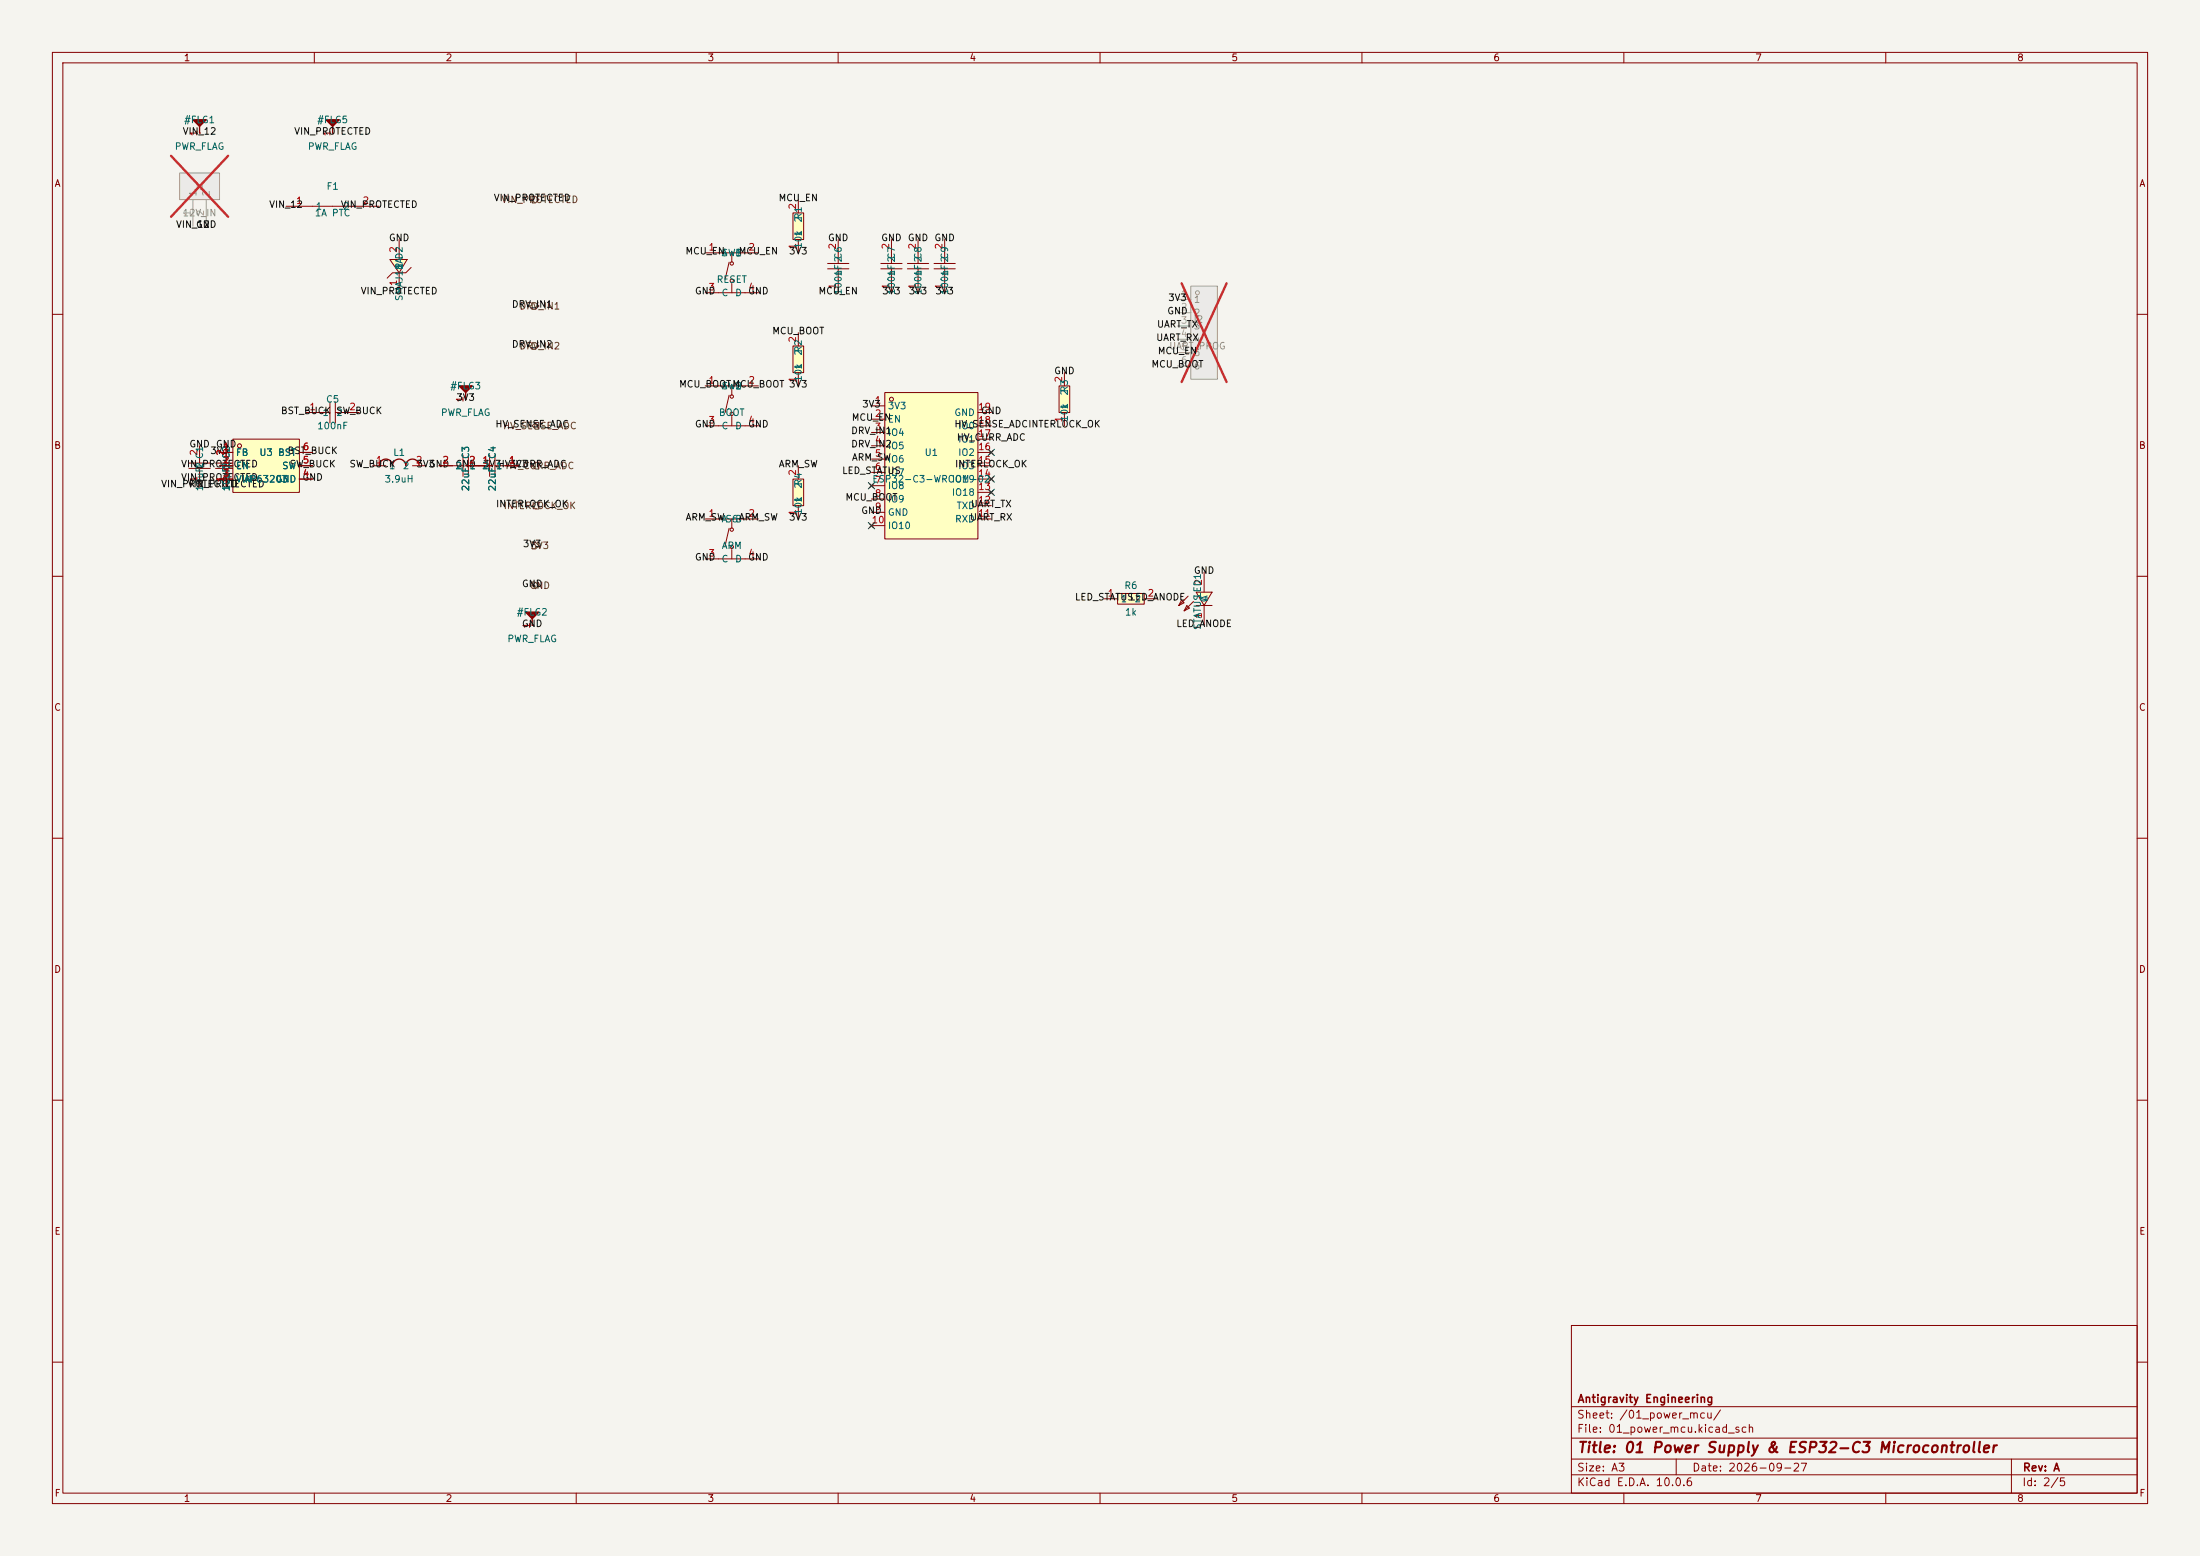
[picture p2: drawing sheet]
<svg xmlns="http://www.w3.org/2000/svg" width="420mm" height="297mm" viewBox="0 0 420 297" stroke-linecap="round" stroke-linejoin="round" font-family="sans-serif">
<path d="M0 0h420v297h-420z" fill="#f5f4ef" stroke="#f5f4ef" stroke-width=".19"/>
<g fill="none" stroke="#840000" stroke-width=".19">
<path d="M10 10h400v277h-400zM12 12h396v273h-396zM60 10v2M110 10v2M160 10v2M210 10v2M260 10v2M310 10v2M360 10v2M38.1 25.4h.1M10 60h2M408 60h2"/>
<path d="M83.8 88.9h4.6M88.4 86.9v4M89.4 88.9h4.6M89.4 86.9v4M10 110h2M408 110h2M10 160h2M408 160h2M10 210h2M408 210h2M300 253h108v32h-108zM10 260h2"/>
<path d="M300 278.5h108M300 274.5h108M300 268.5h108M320 278.5v3M384 278.5v6.5M408 260h2M60 285v2M110 285v2M160 285v2M210 285v2M260 285v2M300 281.5h108"/>
<path d="M310 285v2M360 285v2"/>
</g>
<path d="M36.8 22.9h2.6l-1.3 1.2z" fill="#840000" stroke="#840000" stroke-width=".25"/>
<path d="M38.1 24.1v1.3" fill="none" stroke="#840000" stroke-width=".25"/>
<path d="M34.3 33h7.6v5.1h-7.6z" fill="#ebeae8"/>
<path d="M34.3 33h7.6v5.1h-7.6zM36.8 38.1v5.1M39.4 38.1v5.1" fill="none" stroke="#9c9b98" stroke-width=".19"/>
<path d="M32.7 29.7l10.8 11.7M43.5 29.7l-10.8 11.7" fill="none" stroke="#e12e31" stroke-width=".46"/>
<path d="M58.4 78.7h4.6M63 76.7v4.1M64 78.7h4.6M64 76.7v4.1" fill="none" stroke="#840000" stroke-width=".19"/>
<path d="M74.4 49.5h3.3l-1.5 2.6z" fill="#ffffc2"/>
<g fill="none" stroke="#840000" stroke-width=".19">
<path d="M63.5 25.4h.1M74.4 49.5h3.3l-1.5 2.6zM76.2 45.7v3.8M76.2 52.1v3.8M78.5 51l-1 1.1h-2.6l-1 1M36.1 89.4h4M36.1 88.4h4M38.1 85.1v3.3M38.1 89.4v3.3M41.1 89.4h4.1M41.1 88.4h4.1M43.2 85.1v3.3"/>
<path d="M43.2 89.4v3.3"/>
</g>
<path d="M62.2 22.9h2.6l-1.3 1.2z" fill="#840000" stroke="#840000" stroke-width=".25"/>
<path d="M63.5 24.1v1.3" fill="none" stroke="#840000" stroke-width=".25"/>
<path d="M44.4 83.8h12.7v10.2h-12.7z" fill="#ffffc2"/>
<g fill="none" stroke="#840000" stroke-width=".19">
<path d="M54.6 39.4h17.8M41.9 86.4h2.5M41.9 88.9h2.5M41.9 91.4h2.5M44.4 83.8h12.7v10.2h-12.7zM57.1 86.4h2.6M57.1 88.9h2.6M57.1 91.4h2.6M71.1 88.9h2.6M78.7 88.9h2.6"/>
<circle cx="45.7" cy="85.1" r=".38"/>
</g>
<path d="M72.4 88.9a1.27 1.27 0 0 1 1.3-1.3 1.27 1.27 0 0 1 1.2 1.3 1.27 1.27 0 0 1 1.3-1.3 1.27 1.27 0 0 1 1.3 1.3 1.27 1.27 0 0 1 1.2-1.3 1.27 1.27 0 0 1 1.3 1.3" fill="none" stroke="#840000" stroke-width=".25"/>
<path d="M202.2 73.7h2v5h-2z" fill="#ffffc2"/>
<path d="M88.9 76.2h.1M202.2 73.7h2v5h-2zM203.2 71.1v2.6M203.2 78.7v2.6M88.9 88.9h4.6M93.5 86.9v4M94.5 88.9h4.6M94.5 86.9v4" fill="none" stroke="#840000" stroke-width=".19"/>
<path d="M87.6 73.7h2.6l-1.3 1.2z" fill="#840000" stroke="#840000" stroke-width=".25"/>
<path d="M88.9 74.9v1.3" fill="none" stroke="#840000" stroke-width=".25"/>
<path d="M227.3 54.6h5.1v17.8h-5.1z" fill="#ebeae8"/>
<g fill="none" stroke="#9c9b98" stroke-width=".19">
<path d="M224.8 57.2h2.5M224.8 59.7h2.5M227.3 54.6h5.1v17.8h-5.1zM224.8 62.2h2.5M224.8 64.8h2.5M224.8 67.3h2.5M224.8 69.9h2.5"/>
<circle cx="228.6" cy="55.9" r=".38"/>
</g>
<path d="M225.6 54.1l8.6 18.8M234.2 54.1l-8.6 18.8" fill="none" stroke="#e12e31" stroke-width=".46"/>
<path d="M213.4 113.3h5v2h-5z" fill="#ffffc2"/>
<path d="M210.8 114.3h2.6M213.4 113.3h5v2h-5zM218.4 114.3h2.6" fill="none" stroke="#840000" stroke-width=".19"/>
<g fill="#ffffc2">
<path d="M226.6 115.6l.5 .5-1 .5z"/>
<path d="M225.5 114.5l.6 .6-1.1 .5z"/>
<path d="M228.4 113h3l-1.5 2.6z"/>
</g>
<g fill="none" stroke="#840000" stroke-width=".19">
<path d="M134.6 48.3h10.2M134.6 55.9h10.2M139.2 50l-.8 3.3M139.7 48.3v1.7M139.7 54.1v1.8M134.6 73.7h10.2M139.2 75.4l-.8 3.3M139.7 73.7v1.7M139.7 79.5v1.8M134.6 81.3h10.2M101.6 119.4h.1M225.5 114.5l.6 .6-1.1 .5z"/>
<path d="M226.6 115.6l.5 .5-1 .5zM226.8 113.8l-1.8 1.8M227.8 114.8l-1.7 1.8M228.4 113h3l-1.5 2.6zM228.4 115.6h3M229.9 109.2v3.8M229.9 115.6v3.8"/>
<circle cx="139.7" cy="53.6" r=".32"/>
<circle cx="139.7" cy="50.3" r=".32"/>
<circle cx="139.7" cy="79" r=".32"/>
<circle cx="139.7" cy="75.7" r=".32"/>
</g>
<path d="M100.3 116.8h2.6l-1.3 1.3z" fill="#840000" stroke="#840000" stroke-width=".25"/>
<path d="M101.6 118.1v1.3" fill="none" stroke="#840000" stroke-width=".25"/>
<path d="M151.4 66h2v5.1h-2z" fill="#ffffc2"/>
<g fill="none" stroke="#840000" stroke-width=".19">
<path d="M151.4 66h2v5.1h-2zM152.4 63.5v2.5M152.4 71.1v2.6M134.6 99.1h10.2M139.7 99.1v1.7M134.6 106.7h10.2M139.2 100.8l-.8 3.3M139.7 104.9v1.8"/>
<circle cx="139.7" cy="101.1" r=".32"/>
<circle cx="139.7" cy="104.4" r=".32"/>
</g>
<path d="M151.4 91.4h2v5.1h-2z" fill="#ffffc2"/>
<path d="M151.4 91.4h2v5.1h-2zM152.4 88.9v2.5M152.4 96.5v2.6" fill="none" stroke="#840000" stroke-width=".19"/>
<path d="M151.4 40.6h2v5.1h-2z" fill="#ffffc2"/>
<path d="M152.4 38.1v2.5M151.4 40.6h2v5.1h-2zM152.4 45.7v2.6M158 51.3h4M158 50.3h4M160 45.7v4.6M160 51.3v4.6M168.2 51.3h4M168.2 50.3h4M170.2 45.7v4.6M170.2 51.3v4.6" fill="none" stroke="#840000" stroke-width=".19"/>
<path d="M168.9 74.9h17.8v28h-17.8z" fill="#ffffc2"/>
<g fill="none" stroke="#840000" stroke-width=".19">
<path d="M173.2 51.3h4.1M173.2 50.3h4.1M175.3 45.7v4.6M175.3 51.3v4.6M178.3 51.3h4.1M178.3 50.3h4.1M180.3 45.7v4.6M180.3 51.3v4.6M166.4 77.5h2.5M168.9 74.9h17.8v28h-17.8zM186.7 78.7h2.5M41.9 91.4h2.5"/>
<path d="M41.9 88.9h2.5M41.9 86.4h2.5M43.2 85.1v2.5M43.2 90.2v2.5M57.1 91.4h2.6M57.1 88.9h2.6M57.1 86.4h2.6M83.8 88.9h2.6M88.9 88.9h5.1M96.5 88.9h2.6M166 92.3l.8 .8M166 99.9l.8 .8"/>
<path d="M166.4 80h2.5M166.4 82.6h2.5M166.4 85.1h2.5M166.4 87.6h2.5M166.4 90.2h2.5M166.4 92.7h2.5M166.4 95.3h2.5M166.4 97.8h2.5M166.8 92.3l-.8 .8M166.8 99.9l-.8 .8M186.7 99.1h2.5M186.7 96.5h2.5"/>
<path d="M186.7 94h2.5M186.7 91.4h2.5M186.7 88.9h2.5M186.7 86.4h2.5M186.7 83.8h2.5M186.7 81.3h2.5M188.8 93.6l.8 .8M188.8 91.1l.8 .7M188.8 86l.8 .7M189.6 93.6l-.8 .8M189.6 91.1l-.8 .7M189.6 86l-.8 .7"/>
<path d="M166.4 100.3h2.5"/>
<circle cx="170.2" cy="76.2" r=".38"/>
</g>
<path d="M101.6 37.5h.6l.7 .6-.7 .6h-.6zM101.6 57.8h.6l.7 .6-.7 .7h-.6zM101.6 65.4h.6l.7 .6-.7 .7h-.6zM101.6 81.3l.6-.7h.7v1.3h-.7zM101.6 88.9l.6-.6h.7v1.2h-.7zM102.2 95.9h.7v1.3h-.7l-.6-.7zM101.6 103.5h.6l.7 .6-.7 .7h-.6zM101.6 111.8l.6-.7 .7 .7-.7 .6z" fill="none" stroke="#725600" stroke-width=".19"/>
<path d="M165.8 99.7l1.2 1.2M165.8 92.1l1.2 1.2M167 99.7l-1.2 1.2M167 92.1l-1.2 1.2M188.6 85.8l1.2 1.2M188.6 93.4l1.2 1.2M188.6 90.8l1.2 1.2M189.8 85.8l-1.2 1.2M189.8 93.4l-1.2 1.2M189.8 90.8l-1.2 1.2" fill="none" stroke="#000084" stroke-width=".19"/>
<text font-size="2" fill="#840000" x="301" y="277.8">Title: 01 Power Supply &amp; ESP32-C3 Microcontroller</text>
<g font-size="1.5" fill="#840000">
<text x="301" y="268.1">Antigravity Engineering</text>
<text x="300.9" y="273.8">File: 01_power_mcu.kicad_sch</text>
<text x="300.9" y="271.1">Sheet: /01_power_mcu/</text>
<text x="300.9" y="281.2">Size: A3</text>
<text x="322.9" y="281.2">Date: 2026-09-27</text>
<text x="386" y="281.2">Rev: A</text>
<text x="300.9" y="284">KiCad E.D.A. 10.0.6</text>
<text x="385.9" y="284">Id: 2/5</text>
</g>
<g font-size="1.3" fill="#840000">
<text x="35" y="12">1</text>
<text x="85" y="12">2</text>
<text x="135" y="12">3</text>
<text x="185" y="12">4</text>
<text x="235" y="12">5</text>
<text x="285" y="12">6</text>
<text x="335" y="12">7</text>
<text x="385" y="12">8</text>
<text x="10.3" y="36">A</text>
<text x="408.3" y="36">A</text>
<text x="10.2" y="86">B</text>
<text x="408.2" y="86">B</text>
<text x="10.2" y="136">C</text>
<text x="408.2" y="136">C</text>
<text x="10.2" y="186">D</text>
<text x="408.2" y="186">D</text>
<text x="10.3" y="236">E</text>
<text x="408.3" y="236">E</text>
<text x="10.3" y="286">F</text>
<text x="35" y="287">1</text>
<text x="85" y="287">2</text>
<text x="135" y="287">3</text>
<text x="185" y="287">4</text>
<text x="235" y="287">5</text>
<text x="285" y="287">6</text>
<text x="335" y="287">7</text>
<text x="385" y="287">8</text>
<text x="408.3" y="286">F</text>
</g>
<g font-size="1.3" fill="#006464">
<text x="35" y="23.8">#FLG1</text>
<text x="60.4" y="23.8">#FLG5</text>
<text x="33.3" y="28.9">PWR_FLAG</text>
<text x="58.7" y="28.9">PWR_FLAG</text>
<text x="60" y="41.6">1A PTC</text>
<text x="60.2" y="40.3">1</text>
<text x="62.2" y="36.5">F1</text>
<text x="65.4" y="40.3">2</text>
<text x="153.4" y="47.6" transform="rotate(-90 153.4 47.6)">10k</text>
<text x="153.4" y="45.2" transform="rotate(-90 153.4 45.2)">1</text>
<text x="153.4" y="42.6" transform="rotate(-90 153.4 42.6)">2</text>
<text x="153.4" y="42" transform="rotate(-90 153.4 42)">R1</text>
<text x="77.2" y="51.6" transform="rotate(-90 77.2 51.6)">1</text>
<text x="77.2" y="51.5" transform="rotate(-90 77.2 51.5)">2 D2</text>
<text x="137.6" y="49.2">SW1</text>
<text x="137.6" y="49.2">A</text>
<text x="140.2" y="49.2">B</text>
<text x="161" y="52.9" transform="rotate(-90 161 52.9)">1</text>
<text x="161" y="50.2" transform="rotate(-90 161 50.2)">2</text>
<text x="161" y="49.6" transform="rotate(-90 161 49.6)">C6</text>
<text x="171.1" y="52.9" transform="rotate(-90 171.1 52.9)">1</text>
<text x="171.1" y="50.2" transform="rotate(-90 171.1 50.2)">2</text>
<text x="171.1" y="49.6" transform="rotate(-90 171.1 49.6)">C7</text>
<text x="176.2" y="52.9" transform="rotate(-90 176.2 52.9)">1</text>
<text x="176.2" y="50.2" transform="rotate(-90 176.2 50.2)">2</text>
<text x="176.2" y="49.6" transform="rotate(-90 176.2 49.6)">C8</text>
<text x="181.3" y="52.9" transform="rotate(-90 181.3 52.9)">1</text>
<text x="181.3" y="50.2" transform="rotate(-90 181.3 50.2)">2</text>
<text x="181.3" y="49.6" transform="rotate(-90 181.3 49.6)">C9</text>
<text x="77.2" y="57.6" transform="rotate(-90 77.2 57.6)">SMAJ18A</text>
<text x="136.7" y="54.3">RESET</text>
<text x="137.6" y="56.8">C</text>
<text x="140.2" y="56.8">D</text>
<text x="161" y="56.4" transform="rotate(-90 161 56.4)">100nF</text>
<text x="171.1" y="56.4" transform="rotate(-90 171.1 56.4)">100nF</text>
<text x="176.2" y="56.4" transform="rotate(-90 176.2 56.4)">100nF</text>
<text x="181.3" y="56.4" transform="rotate(-90 181.3 56.4)">100nF</text>
<text x="153.4" y="70.6" transform="rotate(-90 153.4 70.6)">1</text>
<text x="153.4" y="68" transform="rotate(-90 153.4 68)">2</text>
<text x="153.4" y="67.4" transform="rotate(-90 153.4 67.4)">R2</text>
<text x="62.1" y="77.2">C5</text>
<text x="85.8" y="74.6">#FLG3</text>
<text x="137.6" y="74.6">SW2</text>
<text x="137.6" y="74.6">A</text>
<text x="140.2" y="74.6">B</text>
<text x="153.4" y="73" transform="rotate(-90 153.4 73)">10k</text>
<text x="204.2" y="75.6" transform="rotate(-90 204.2 75.6)">2</text>
<text x="204.2" y="75" transform="rotate(-90 204.2 75)">R3</text>
<text x="60.4" y="82.2">100nF</text>
<text x="61.4" y="79.7">1</text>
<text x="64.1" y="79.7">2</text>
<text x="84.1" y="79.7">PWR_FLAG</text>
<text x="137.1" y="79.7">BOOT</text>
<text x="137.6" y="82.2">C</text>
<text x="140.2" y="82.2">D</text>
<text x="169.4" y="78.4">3V3</text>
<text x="169.4" y="81">EN</text>
<text x="169.4" y="83.5">IO4</text>
<text x="182.1" y="79.7">GND</text>
<text x="182.8" y="82.2">IO0</text>
<text x="204.2" y="80.6" transform="rotate(-90 204.2 80.6)">10k</text>
<text x="204.2" y="78.3" transform="rotate(-90 204.2 78.3)">1</text>
<text x="39.1" y="89.7" transform="rotate(-90 39.1 89.7)">1</text>
<text x="39.1" y="87.7" transform="rotate(-90 39.1 87.7)">C1</text>
<text x="44.1" y="89.7" transform="rotate(-90 44.1 89.7)">1</text>
<text x="44.1" y="87.7" transform="rotate(-90 44.1 87.7)">C2</text>
<text x="44.9" y="87.3">FB</text>
<text x="44.9" y="89.9">EN</text>
<text x="49.4" y="87.3">U3 BST</text>
<text x="53.8" y="89.9">SW</text>
<text x="74.1" y="89.9">1</text>
<text x="75" y="87.3">L1</text>
<text x="76.8" y="89.9">2</text>
<text x="86.8" y="89.9">2</text>
<text x="89.5" y="89.9">1</text>
<text x="89.9" y="87.7" transform="rotate(-90 89.9 87.7)">C3</text>
<text x="91.9" y="89.9">2</text>
<text x="94.6" y="89.9">1 HV_CURR_ADC</text>
<text x="94.6" y="89.9">1</text>
<text x="94.9" y="87.7" transform="rotate(-90 94.9 87.7)">C4</text>
<text x="169.4" y="86.1">IO5</text>
<text x="169.4" y="88.6">IO6</text>
<text x="176.4" y="87.3">U1</text>
<text x="182.8" y="89.9">IO3</text>
<text x="182.8" y="87.3">IO2</text>
<text x="182.8" y="84.8">IO1</text>
<text x="39.1" y="93.9" transform="rotate(-90 39.1 93.9)">10uF2</text>
<text x="44.1" y="93.9" transform="rotate(-90 44.1 93.9)">10uF2</text>
<text x="44.9" y="92.4">VIN</text>
<text x="46.5" y="92.4">AP63203</text>
<text x="52.5" y="92.4">GND</text>
<text x="73.3" y="92.4">3.9uH</text>
<text x="89.9" y="93.9" transform="rotate(-90 89.9 93.9)">22uF</text>
<text x="94.9" y="93.9" transform="rotate(-90 94.9 93.9)">22uF</text>
<text x="153.4" y="93.4" transform="rotate(-90 153.4 93.4)">2</text>
<text x="153.4" y="92.8" transform="rotate(-90 153.4 92.8)">R4</text>
<text x="166.4" y="92.4">ESP32-C3-WROOM-02</text>
<text x="169.4" y="91.1">IO7</text>
<text x="169.4" y="93.7">IO8</text>
<text x="181.6" y="94.9">IO18</text>
<text x="181.6" y="92.4">IO19</text>
<text x="137.6" y="100">AS6</text>
<text x="140.2" y="100">B</text>
<text x="153.4" y="98.4" transform="rotate(-90 153.4 98.4)">10k</text>
<text x="153.4" y="96" transform="rotate(-90 153.4 96)">1</text>
<text x="169.4" y="96.2">IO9</text>
<text x="169.4" y="98.8">GND</text>
<text x="169.4" y="101.3">IO10</text>
<text x="182.2" y="100">RXD</text>
<text x="182.5" y="97.5">TXD</text>
<text x="137.6" y="107.6">C</text>
<text x="137.7" y="105.1">ARM</text>
<text x="140.2" y="107.6">D</text>
<text x="214.5" y="112.7">R6</text>
<text x="98.5" y="117.8">#FLG2</text>
<text x="213.8" y="115.3">1</text>
<text x="214.7" y="117.8">1k</text>
<text x="216.5" y="115.3">2</text>
<text x="229.6" y="114.2" transform="rotate(-90 229.6 114.2)">LED1</text>
<text x="230.8" y="115.1" transform="rotate(-90 230.8 115.1)">C</text>
<text x="230.8" y="114.9" transform="rotate(-90 230.8 114.9)">A</text>
<text x="96.8" y="122.9">PWR_FLAG</text>
<text x="229.6" y="120.4" transform="rotate(-90 229.6 120.4)">STATUS</text>
</g>
<g font-size="1.3" fill="#0f0f0f">
<text x="34.8" y="26">VIN_12</text>
<text x="56.1" y="26">VIN_PROTECTED</text>
<text x="51.3" y="40">VIN_12</text>
<text x="64.9" y="40">VIN_PROTECTED</text>
<text x="94.2" y="38.7">VIN_PROTECTED</text>
<text x="148.5" y="38.7">MCU_EN</text>
<text x="33.5" y="43.8">VIN_12</text>
<text x="37.3" y="43.8">GND</text>
<text x="74.1" y="46.3">GND</text>
<text x="158" y="46.3">GND</text>
<text x="168.1" y="46.3">GND</text>
<text x="173.2" y="46.3">GND</text>
<text x="178.3" y="46.3">GND</text>
<text x="130.7" y="48.9">MCU_EN</text>
<text x="140.9" y="48.9">MCU_EN</text>
<text x="150.5" y="48.9">3V3</text>
<text x="68.8" y="56.5">VIN_PROTECTED</text>
<text x="97.6" y="59">DRV_IN1</text>
<text x="132.6" y="56.5">GND</text>
<text x="142.7" y="56.5">GND</text>
<text x="156.1" y="56.5">MCU_EN</text>
<text x="168.3" y="56.5">3V3</text>
<text x="173.4" y="56.5">3V3</text>
<text x="178.5" y="56.5">3V3</text>
<text x="222.9" y="57.8">3V3</text>
<text x="147.3" y="64.1">MCU_BOOT</text>
<text x="220.6" y="65.4">UART_RX</text>
<text x="220.8" y="62.8">UART_TX</text>
<text x="222.7" y="60.3">GND</text>
<text x="97.6" y="66.7">DRV_IN2</text>
<text x="201.1" y="71.7">GND</text>
<text x="219.7" y="70.5">MCU_BOOT</text>
<text x="220.9" y="67.9">MCU_EN</text>
<text x="87" y="76.8">3V3</text>
<text x="129.5" y="74.3">MCU_BOOTMCU_BOOT 3V3</text>
<text x="53.5" y="79.4">BST_BUCK</text>
<text x="64.1" y="79.4">SW_BUCK</text>
<text x="94.5" y="81.9">HV_SENSE_ADC</text>
<text x="132.6" y="81.9">GND</text>
<text x="142.7" y="81.9">GND</text>
<text x="162.4" y="83.2">DRV_IN1</text>
<text x="162.5" y="80.6">MCU_EN</text>
<text x="164.5" y="78.1">3V3</text>
<text x="182.1" y="81.9">HV_SENSE_ADCINTERLOCK_OK</text>
<text x="187.2" y="79.4">GND</text>
<text x="34.5" y="89.5">VIN_PROTECTED</text>
<text x="36" y="85.7">GND</text>
<text x="40" y="87">3V3</text>
<text x="41.1" y="85.7">GND</text>
<text x="54.8" y="87">BST_BUCK</text>
<text x="55.2" y="89.5">SW_BUCK</text>
<text x="66.6" y="89.5">SW_BUCK</text>
<text x="79.4" y="89.5">3V3</text>
<text x="81.8" y="89.5">GND</text>
<text x="86.8" y="89.5">GND</text>
<text x="92.1" y="89.5">3V3</text>
<text x="94.9" y="89.5">HV_CURR_ADC</text>
<text x="97.2" y="89.5">3V3</text>
<text x="148.6" y="89.5">ARM_SW</text>
<text x="162.4" y="85.7">DRV_IN2</text>
<text x="162.5" y="88.2">ARM_SW</text>
<text x="182.2" y="89.5">INTERLOCK_OK</text>
<text x="182.5" y="84.4">HV_CURR_ADC</text>
<text x="30.7" y="93.3">VIN_PROTECTED</text>
<text x="57.6" y="92.1">GND</text>
<text x="160.6" y="90.8">LED_STATUS</text>
<text x="161.3" y="95.9">MCU_BOOT</text>
<text x="94.6" y="97.1">INTERLOCK_OK</text>
<text x="130.8" y="99.7">ARM_SW</text>
<text x="140.9" y="99.7">ARM_SW</text>
<text x="150.5" y="99.7">3V3</text>
<text x="164.3" y="98.4">GND</text>
<text x="185.1" y="99.7">UART_RX</text>
<text x="185.2" y="97.1">UART_TX</text>
<text x="99.7" y="104.8">3V3</text>
<text x="132.6" y="107.3">GND</text>
<text x="142.7" y="107.3">GND</text>
<text x="99.5" y="112.4">GND</text>
<text x="227.8" y="109.8">GND</text>
<text x="99.5" y="120">GND</text>
<text x="205.1" y="114.9">LED_STATUS</text>
<text x="215.6" y="114.9">LED_ANODE</text>
<text x="224.5" y="120">LED_ANODE</text>
</g>
<g font-size="1.3" fill="#a90000">
<text x="38" y="26.1" transform="rotate(-90 38 26.1)">1</text>
<text x="63.4" y="26.1" transform="rotate(-90 63.4 26.1)">1</text>
<text x="56.4" y="39.2">1</text>
<text x="69.1" y="39.2">2</text>
<text x="152.3" y="40.1" transform="rotate(-90 152.3 40.1)">2</text>
<text x="152.3" y="47.7" transform="rotate(-90 152.3 47.7)">1</text>
<text x="159.9" y="47.7" transform="rotate(-90 159.9 47.7)">2</text>
<text x="170" y="47.7" transform="rotate(-90 170 47.7)">2</text>
<text x="175.1" y="47.7" transform="rotate(-90 175.1 47.7)">2</text>
<text x="180.2" y="47.7" transform="rotate(-90 180.2 47.7)">2</text>
<text x="76.1" y="48.4" transform="rotate(-90 76.1 48.4)">2</text>
<text x="135.2" y="48.1">1</text>
<text x="142.8" y="48.1">2</text>
<text x="76.1" y="54.7" transform="rotate(-90 76.1 54.7)">1</text>
<text x="135.2" y="55.7">3</text>
<text x="142.8" y="55.7">4</text>
<text x="159.9" y="55.3" transform="rotate(-90 159.9 55.3)">1</text>
<text x="170" y="55.3" transform="rotate(-90 170 55.3)">1</text>
<text x="175.1" y="55.3" transform="rotate(-90 175.1 55.3)">1</text>
<text x="180.2" y="55.3" transform="rotate(-90 180.2 55.3)">1</text>
<text x="152.3" y="65.5" transform="rotate(-90 152.3 65.5)">2</text>
<text x="88.8" y="76.9" transform="rotate(-90 88.8 76.9)">1</text>
<text x="135.2" y="73.5">1</text>
<text x="142.8" y="73.5">2</text>
<text x="152.3" y="73.1" transform="rotate(-90 152.3 73.1)">1</text>
<text x="166.9" y="77.3">1</text>
<text x="203.1" y="73.1" transform="rotate(-90 203.1 73.1)">2</text>
<text x="59" y="78.6">1</text>
<text x="66.6" y="78.6">2</text>
<text x="135.2" y="81.1">3</text>
<text x="142.8" y="81.1">4</text>
<text x="166.9" y="79.9">2</text>
<text x="166.9" y="82.4">3</text>
<text x="186.6" y="83.7">17</text>
<text x="186.6" y="81.1">18</text>
<text x="186.6" y="78.6">19</text>
<text x="203.1" y="80.7" transform="rotate(-90 203.1 80.7)">1</text>
<text x="38" y="87.1" transform="rotate(-90 38 87.1)">2</text>
<text x="42.4" y="86.2">1</text>
<text x="42.4" y="88.8">2</text>
<text x="43" y="87.1" transform="rotate(-90 43 87.1)">2</text>
<text x="57.7" y="88.8">5</text>
<text x="57.7" y="86.2">6</text>
<text x="71.7" y="88.8">1</text>
<text x="79.3" y="88.8">2</text>
<text x="84.4" y="88.8">2</text>
<text x="89.4" y="88.8">2</text>
<text x="92" y="88.8">1</text>
<text x="97.1" y="88.8">1</text>
<text x="166.9" y="85">4</text>
<text x="166.9" y="87.5">5</text>
<text x="186.6" y="88.8">15</text>
<text x="186.6" y="86.2">16</text>
<text x="38" y="92.2" transform="rotate(-90 38 92.2)">1</text>
<text x="42.4" y="91.3">3</text>
<text x="43" y="92.2" transform="rotate(-90 43 92.2)">1</text>
<text x="57.7" y="91.3">4</text>
<text x="152.3" y="90.9" transform="rotate(-90 152.3 90.9)">2</text>
<text x="166.9" y="90">6</text>
<text x="166.9" y="92.6">7</text>
<text x="166.9" y="95.1">8</text>
<text x="186.6" y="93.8">13</text>
<text x="186.6" y="91.3">14</text>
<text x="135.2" y="98.9">1</text>
<text x="142.8" y="98.9">2</text>
<text x="152.3" y="98.5" transform="rotate(-90 152.3 98.5)">1</text>
<text x="166.3" y="100.2">10</text>
<text x="166.9" y="97.7">9</text>
<text x="186.6" y="98.9">11</text>
<text x="186.6" y="96.4">12</text>
<text x="135.2" y="106.5">3</text>
<text x="142.8" y="106.5">4</text>
<text x="229.7" y="111.9" transform="rotate(-90 229.7 111.9)">2</text>
<text x="211.4" y="114.2">1</text>
<text x="219" y="114.2">2</text>
<text x="229.7" y="118.2" transform="rotate(-90 229.7 118.2)">1</text>
<text x="101.5" y="120.1" transform="rotate(-90 101.5 120.1)">1</text>
</g>
<g font-size="1.3" fill="#939391">
<text x="34.8" y="41.6">12V_IN</text>
<text x="36.9" y="36.5">J1</text>
<text x="37.8" y="37.6" transform="rotate(-90 37.8 37.6)">1</text>
<text x="40.3" y="37.6" transform="rotate(-90 40.3 37.6)">2</text>
<text x="227.8" y="58.1">1</text>
<text x="227.4" y="61.9">J2</text>
<text x="227.8" y="60.7">2</text>
<text x="227.8" y="63.2">3</text>
<text x="227.8" y="65.7">4</text>
<text x="223.1" y="67">UART_PROG</text>
<text x="227.8" y="68.3">5</text>
<text x="227.8" y="70.8">6</text>
</g>
<g font-size="1.3" fill="#a5a4a2">
<text x="36.7" y="41.4" transform="rotate(-90 36.7 41.4)">1</text>
<text x="39.2" y="41.4" transform="rotate(-90 39.2 41.4)">2</text>
<text x="225.3" y="57">1</text>
<text x="225.3" y="59.6">2</text>
<text x="225.3" y="62.1">3</text>
<text x="225.3" y="64.6">4</text>
<text x="225.3" y="67.2">5</text>
<text x="225.3" y="69.7">6</text>
</g>
<g font-size="1.3" fill="#725600">
<text x="95.6" y="39.1">VIN_PROTECTED</text>
<text x="99.1" y="59.4">DRV_IN1</text>
<text x="99.1" y="67">DRV_IN2</text>
<text x="95.9" y="82.2">HV_SENSE_ADC</text>
<text x="96" y="97.5">INTERLOCK_OK</text>
<text x="101.2" y="105.1">3V3</text>
<text x="101" y="112.7">GND</text>
</g>
</svg>
